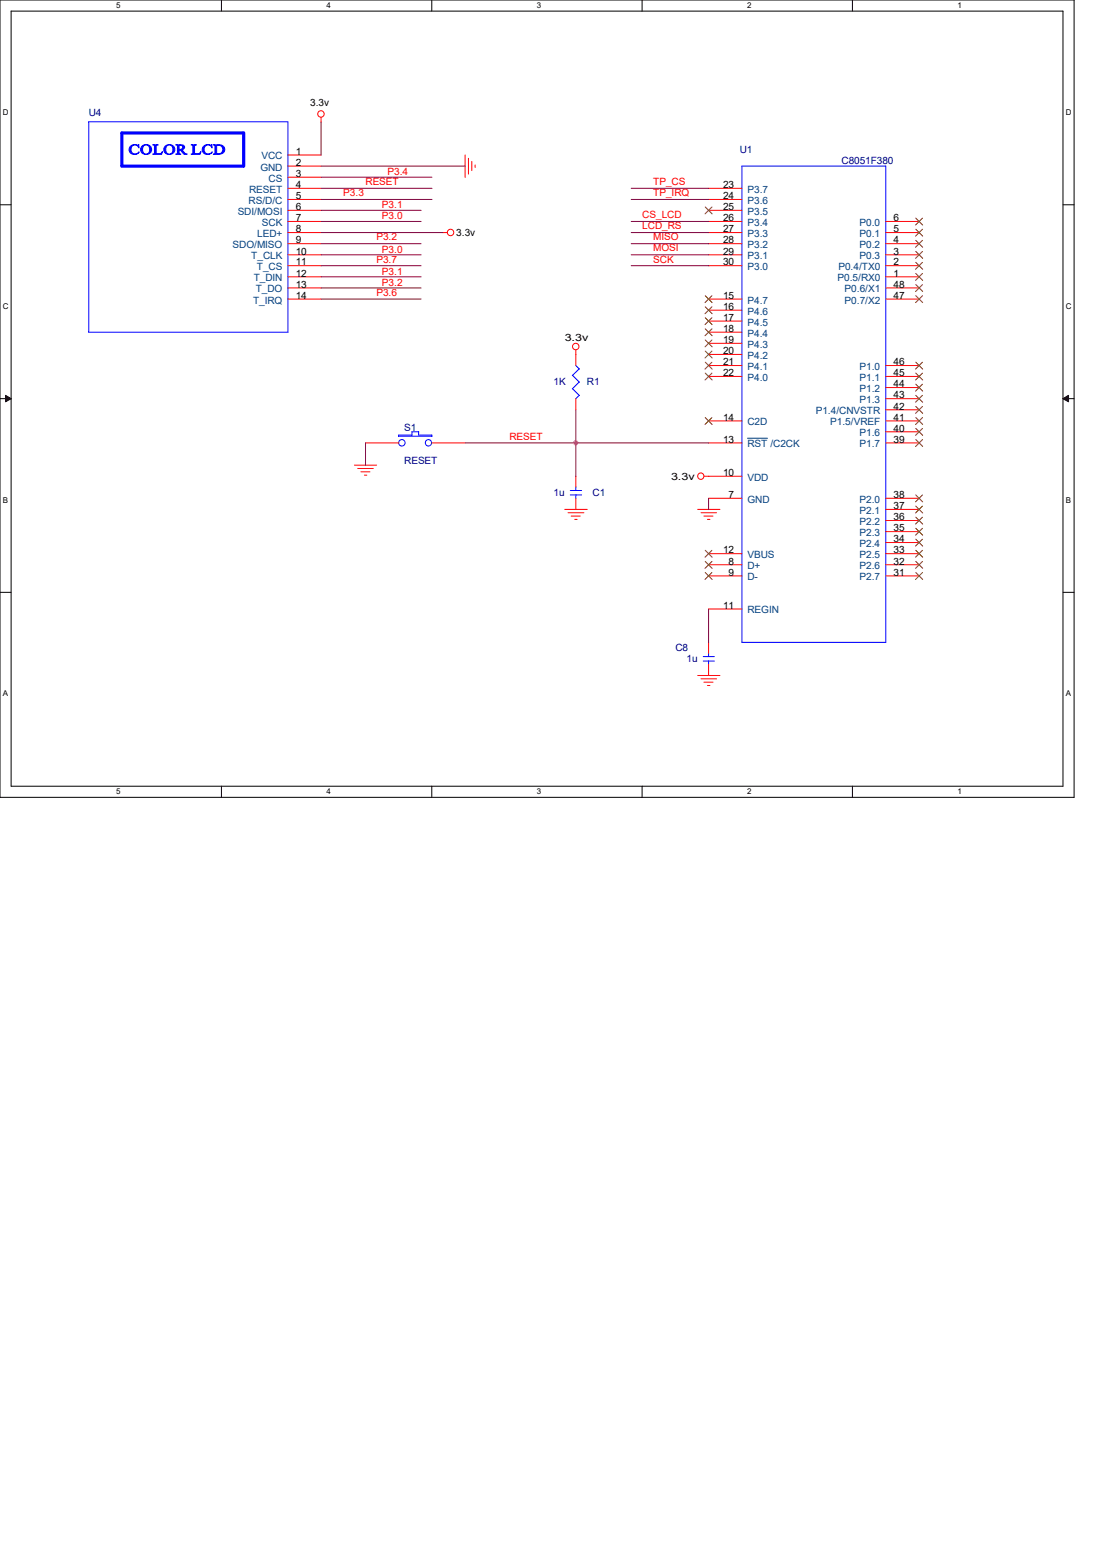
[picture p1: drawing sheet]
<svg xmlns="http://www.w3.org/2000/svg" width="210mm" height="297mm" viewBox="0 0 210 297" stroke-linecap="round" stroke-linejoin="round" font-family="sans-serif">
<path d="M0 0h204.5v151.8h-204.5zM2.1 2.1h200.3v147.6h-200.3z" fill="none" stroke="#000" stroke-width=".19"/>
<g fill="#fff">
<path d="M22.1 .2h.8v1.7h-.8z"/>
<path d="M22.1 149.9h.8v1.7h-.8z"/>
</g>
<path d="M42.2 0v2.1M42.2 149.7v2.1" fill="none" stroke="#000" stroke-width=".19"/>
<g fill="#fff">
<path d="M62.2 .2h.8v1.7h-.8z"/>
<path d="M62.2 149.9h.8v1.7h-.8z"/>
</g>
<path d="M82.2 0v2.1M82.2 149.7v2.1" fill="none" stroke="#000" stroke-width=".19"/>
<g fill="#fff">
<path d="M102.2 .2h.8v1.7h-.8z"/>
<path d="M102.2 149.9h.8v1.7h-.8z"/>
</g>
<path d="M122.3 0v2.1M122.3 149.7v2.1" fill="none" stroke="#000" stroke-width=".19"/>
<g fill="#fff">
<path d="M142.3 .2h.8v1.7h-.8z"/>
<path d="M142.3 149.9h.8v1.7h-.8z"/>
</g>
<path d="M162.3 0v2.1M162.3 149.7v2.1" fill="none" stroke="#000" stroke-width=".19"/>
<g fill="#fff">
<path d="M182.3 .2h.8v1.7h-.8z"/>
<path d="M182.3 149.9h.8v1.7h-.8z"/>
<path d="M.6 20.5h1v1.7h-1z"/>
<path d="M202.9 20.5h1.1v1.7h-1.1z"/>
<path d="M.6 57.4h1v1.7h-1z"/>
<path d="M202.9 57.4h1.1v1.7h-1.1z"/>
</g>
<path d="M0 39h2.1M202.4 39h2.1" fill="none" stroke="#000" stroke-width=".19"/>
<g fill="#fff">
<path d="M.6 94.3h.9v1.7h-.9z"/>
<path d="M202.9 94.3h1v1.7h-1z"/>
</g>
<path d="M0 75.9h2.1M202.4 75.9h2.1" fill="none" stroke="#000" stroke-width=".19"/>
<path d="M1.1 75.3l1 .6-1 .6zM202.4 75.9l1.1-.6v1.2z" fill="#000" stroke="#000" stroke-width=".19"/>
<g fill="#fff">
<path d="M.6 131.2h.9v1.7h-.9z"/>
<path d="M202.9 131.2h1v1.7h-1z"/>
</g>
<path d="M0 112.8h2.1M202.4 112.8h2.1" fill="none" stroke="#000" stroke-width=".19"/>
<g fill="none" stroke="#f00" stroke-width=".19">
<path d="M54.8 35.9h6.3M54.8 38h6.3M54.8 33.7h6.3M54.8 31.6h6.3M54.8 29.5h6.3M61.1 22.4v.8M88.6 29.5v4.3M89.2 30.1v3M89.8 30.7v1.8M90.5 31.4v.5M134.9 35.9h6.4M134.9 38h6.4"/>
<path d="M54.8 44.3h6.3M54.8 42.2h6.3M54.8 40h6.3M54.8 46.4h6.3M54.8 48.5h6.3M54.8 50.6h6.3M54.8 52.7h6.3M54.8 54.8h6.3M54.8 56.9h6.3M84.3 44.3h.9M134.9 44.3h6.4M134.9 42.2h6.4"/>
<path d="M134.9 40h6.4M134.9 46.4h6.4M134.9 48.5h6.4M134.9 50.6h6.4M134.9 56.9h6.4M134.9 59.1h6.4M168.7 44.3h6.3M168.7 42.2h6.3M168.7 46.4h6.3M168.7 48.5h6.3M168.7 50.6h6.3M168.7 52.7h6.3"/>
<path d="M168.7 54.8h6.3M168.7 56.9h6.3M109.6 66.6v3M109.6 75.9v2.1M134.9 69.6h6.4M134.9 71.7h6.4M134.9 67.5h6.4M134.9 65.4h6.4M134.9 63.2h6.4M134.9 61.1h6.4M168.7 69.6h6.3M168.7 71.7h6.3"/>
<path d="M168.7 73.8h6.3M168.7 75.9h6.3M168.7 78h6.3M67.5 88.6h4.2M68.1 89.2h3M68.7 89.8h1.7M69.4 90.5h.4M69.6 84.3h6.3M82.2 84.3h6.4M107.5 97h4.3M108.2 97.6h3M108.8 98.3h1.7"/>
<path d="M109.4 98.9h.5M109.6 90.7v2.1M109.6 94.9v2.1M132.8 97h4.3M133.5 97.6h2.9M134 98.3h1.8M134.1 90.7h7.2M134.7 98.9h.5M134.9 84.3h6.4M134.9 94.9h6.4M134.9 80.1h6.4M168.7 97h6.3"/>
<path d="M168.7 84.3h6.3M168.7 94.9h6.3M168.7 80.1h6.3M168.7 82.2h6.3M168.7 99.1h6.3M134.9 105.4h6.4M134.9 107.5h6.4M134.9 109.6h6.4M134.9 116h6.4M168.7 101.2h6.3M168.7 103.3h6.3M168.7 105.4h6.3"/>
<path d="M168.7 107.5h6.3M168.7 109.6h6.3M132.8 128.6h4.3M133.5 129.2h2.9M134 129.9h1.8M134.7 130.5h.5M134.9 122.3v2.1M134.9 126.5v2.1"/>
<circle cx="61.1" cy="21.7" r=".61"/>
<circle cx="85.8" cy="44.3" r=".61"/>
<circle cx="109.6" cy="66" r=".61"/>
<circle cx="133.4" cy="90.7" r=".6"/>
</g>
<g fill="none" stroke="#00f" stroke-width=".19">
<path d="M16.9 23.2h37.9v40h-37.9zM141.3 31.6h27.4v90.7h-27.4zM109 71.5l1.3 1.3M109 74l1.3 1.3M109.6 69.6l.7 .7M110.3 70.2l-1.3 1.3M110.3 72.7l-1.3 1.3M110.3 75.3l-.7 .6M75.9 82.8h2.5M75.9 83.1h6.4M75.9 82.8v.3M78.4 82.2h1.3"/>
<path d="M78.4 82.2v.7M79.7 82.8h2.5v.3M79.7 82.2v.6M108.6 94.2h2.1M108.6 93.4h2.1M109.6 92.7v.7M109.6 94.2v.7M133.9 125.9h2.1M133.9 125h2.1M134.9 124.3v.7M134.9 125.8v.7"/>
<circle cx="76.5" cy="84.3" r=".61"/>
<circle cx="81.6" cy="84.3" r=".6"/>
</g>
<path d="M23.2 25.3h23.2v6.3h-23.2z" fill="none" stroke="#00f" stroke-width=".59"/>
<path d="M142.3 83.4h3.8" fill="none" stroke="#004080" stroke-width=".19"/>
<g fill="none" stroke="#804000" stroke-width=".19">
<path d="M134.3 39.4l1.3 1.3M135.6 39.4l-1.4 1.3M134.3 58.4l1.3 1.3M134.3 56.3l1.3 1.3M135.6 58.4l-1.4 1.3M135.6 56.3l-1.4 1.3M174.4 41.5l1.3 1.3M174.4 43.6l1.3 1.4M174.4 45.8l1.3 1.3M174.4 47.9l1.3 1.3M174.4 50l1.3 1.3M174.4 52.1l1.3 1.3"/>
<path d="M174.4 54.2l1.3 1.3M174.4 56.3l1.3 1.3M175.6 41.5l-1.3 1.3M175.6 43.6l-1.3 1.4M175.6 45.8l-1.3 1.3M175.6 47.9l-1.3 1.3M175.6 50l-1.3 1.3M175.6 52.1l-1.3 1.3M175.6 54.2l-1.3 1.3M175.6 56.3l-1.3 1.3M134.3 71l1.3 1.3M134.3 69l1.3 1.3"/>
<path d="M134.3 66.8l1.3 1.4M134.3 64.7l1.3 1.3M134.3 62.6l1.3 1.3M134.3 60.5l1.3 1.3M134.3 79.5l1.3 1.3M135.6 71l-1.4 1.3M135.6 69l-1.4 1.3M135.6 66.8l-1.4 1.4M135.6 64.7l-1.4 1.3M135.6 62.6l-1.4 1.3M135.6 60.5l-1.4 1.3M135.6 79.5l-1.4 1.3"/>
<path d="M174.4 69l1.3 1.3M174.4 71l1.3 1.3M174.4 73.2l1.3 1.3M174.4 75.3l1.3 1.3M174.4 77.4l1.3 1.3M174.4 79.5l1.3 1.3M175.6 69l-1.3 1.3M175.6 71l-1.3 1.3M175.6 73.2l-1.3 1.3M175.6 75.3l-1.3 1.3M175.6 77.4l-1.3 1.3M175.6 79.5l-1.3 1.3"/>
<path d="M174.4 81.6l1.3 1.3M174.4 83.7l1.3 1.3M174.4 94.2l1.3 1.3M174.4 96.4l1.3 1.3M174.4 98.5l1.3 1.3M175.6 81.6l-1.3 1.3M175.6 83.7l-1.3 1.3M175.6 94.2l-1.3 1.3M175.6 96.4l-1.3 1.3M175.6 98.5l-1.3 1.3M134.3 106.9l1.3 1.3M134.3 109l1.3 1.3"/>
<path d="M134.3 104.8l1.3 1.3M135.6 106.9l-1.4 1.3M135.6 109l-1.4 1.3M135.6 104.8l-1.4 1.3M174.4 100.6l1.3 1.3M174.4 102.7l1.3 1.3M174.4 104.8l1.3 1.3M174.4 106.9l1.3 1.3M174.4 109l1.3 1.3M175.6 100.6l-1.3 1.3M175.6 102.7l-1.3 1.3M175.6 104.8l-1.3 1.3"/>
<path d="M175.6 106.9l-1.3 1.3M175.6 109l-1.3 1.3"/>
</g>
<g fill="none" stroke="#800040" stroke-width=".19">
<path d="M61.1 35.9h21.2M61.1 38h21.2M61.1 31.6h27.5M61.1 33.7h21.2M61.1 23.2v6.3M120.2 35.9h14.8M120.2 38h14.8M61.1 42.2h19.1M61.1 44.3h23.3M61.1 40h19.1M61.1 48.5h19.1M61.1 54.8h19.1"/>
<path d="M61.1 50.6h19.1M61.1 52.7h19.1M61.1 46.4h19.1M61.1 56.9h19.1M120.2 42.2h14.8M120.2 44.3h14.8M120.2 48.5h14.8M120.2 50.6h14.8M120.2 46.4h14.8M109.6 78v12.7M69.6 84.3v4.3M88.6 84.3h46.4"/>
<path d="M134.9 94.9v2.1M134.9 116v6.3"/>
</g>
<circle cx="109.6" cy="84.3" r=".4" fill="#f0f" stroke="#f0f" stroke-width=".19"/>
<text font-size="2.8" fill="#00f" x="24.5" y="29.4">COLOR LCD</text>
<g font-size="1.9" fill="#000080">
<text x="16.9" y="22.1">U4</text>
<text x="140.8" y="29.1">U1</text>
<text x="160.2" y="31.2">C8051F380</text>
<text x="105.4" y="73.4">1K</text>
<text x="111.8" y="73.4">R1</text>
<text x="77" y="82">S1</text>
<text x="77" y="88.4">RESET</text>
<text x="105.4" y="94.4">1u</text>
<text x="112.8" y="94.4">C1</text>
<text x="128.6" y="124">C8</text>
<text x="130.7" y="126.1">1u</text>
</g>
<g font-size="1.9">
<text x="59.1" y="20.2">3.3v</text>
<text x="56.3" y="29.5">1</text>
<text x="56.3" y="35.8">4</text>
<text x="56.3" y="33.7">3</text>
<text x="56.3" y="31.6">2</text>
<text x="137.7" y="35.8">23</text>
<text x="56.3" y="40">6</text>
<text x="56.3" y="37.9">5</text>
<text x="137.7" y="37.9">24</text>
<text x="137.7" y="40">25</text>
<text x="56.3" y="42.1">7</text>
<text x="56.3" y="44.2">8</text>
<text x="56.3" y="46.4">9</text>
<text x="86.9" y="44.9">3.3v</text>
<text x="137.7" y="46.4">28</text>
<text x="137.7" y="44.2">27</text>
<text x="137.7" y="42.1">26</text>
<text x="170.1" y="42.1">6</text>
<text x="170.1" y="44.2">5</text>
<text x="170.1" y="46.4">4</text>
<text x="56.3" y="48.5">10</text>
<text x="56.3" y="50.5">11</text>
<text x="56.3" y="52.7">12</text>
<text x="137.7" y="50.5">30</text>
<text x="137.7" y="48.5">29</text>
<text x="170.1" y="48.5">3</text>
<text x="170.1" y="50.5">2</text>
<text x="170.1" y="52.7">1</text>
<text x="56.3" y="54.8">13</text>
<text x="56.3" y="56.9">14</text>
<text x="137.7" y="59">16</text>
<text x="137.7" y="56.9">15</text>
<text x="170.1" y="54.8">48</text>
<text x="170.1" y="56.9">47</text>
<text x="107.5" y="64.9">3.3v</text>
<text x="137.7" y="65.3">19</text>
<text x="137.7" y="63.2">18</text>
<text x="137.7" y="61.1">17</text>
<text x="137.7" y="71.6">22</text>
<text x="137.7" y="69.6">21</text>
<text x="137.7" y="67.4">20</text>
<text x="170.1" y="69.6">46</text>
<text x="170.1" y="71.6">45</text>
<text x="170.1" y="73.7">44</text>
<text x="170.1" y="75.9">43</text>
<text x="170.1" y="78">42</text>
<text x="137.7" y="80.1">14</text>
<text x="170.1" y="80.1">41</text>
<text x="170.1" y="82.2">40</text>
<text x="137.7" y="84.3">13</text>
<text x="170.1" y="84.3">39</text>
<text x="127.8" y="91.3">3.3v</text>
<text x="137.7" y="90.6">10</text>
<text x="138.7" y="94.8">7</text>
<text x="170.1" y="94.8">38</text>
<text x="170.1" y="96.9">37</text>
<text x="170.1" y="99.1">36</text>
<text x="170.1" y="101.2">35</text>
<text x="137.7" y="105.4">12</text>
<text x="138.7" y="107.5">8</text>
<text x="170.1" y="103.3">34</text>
<text x="170.1" y="105.4">33</text>
<text x="170.1" y="107.5">32</text>
<text x="138.7" y="109.6">9</text>
<text x="170.1" y="109.6">31</text>
<text x="137.7" y="115.9">11</text>
</g>
<g font-size="1.9" fill="#004080">
<text x="49.6" y="32.5">GND</text>
<text x="49.8" y="30.4">VCC</text>
<text x="51.1" y="34.6">CS</text>
<text x="45.3" y="40.9">SDI/MOSI</text>
<text x="47.3" y="38.8">RS/D/C</text>
<text x="47.4" y="36.7">RESET</text>
<text x="142.3" y="36.7">P3.7</text>
<text x="142.3" y="38.8">P3.6</text>
<text x="142.3" y="40.9">P3.5</text>
<text x="44.3" y="47.2">SDO/MISO</text>
<text x="49" y="45.1">LED+</text>
<text x="49.9" y="43">SCK</text>
<text x="142.3" y="47.2">P3.2</text>
<text x="142.3" y="45.1">P3.3</text>
<text x="142.3" y="43">P3.4</text>
<text x="163.7" y="43">P0.0</text>
<text x="163.7" y="45.1">P0.1</text>
<text x="163.7" y="47.2">P0.2</text>
<text x="47.8" y="49.4">T_CLK</text>
<text x="48.3" y="53.6">T_DIN</text>
<text x="48.9" y="51.4">T_CS</text>
<text x="142.3" y="51.4">P3.0</text>
<text x="142.3" y="49.4">P3.1</text>
<text x="159.5" y="53.6">P0.5/RX0</text>
<text x="159.6" y="51.4">P0.4/TX0</text>
<text x="163.7" y="49.4">P0.3</text>
<text x="48.2" y="57.8">T_IRQ</text>
<text x="48.7" y="55.7">T_DO</text>
<text x="142.3" y="59.9">P4.6</text>
<text x="142.3" y="57.8">P4.7</text>
<text x="160.8" y="55.7">P0.6/X1</text>
<text x="160.8" y="57.8">P0.7/X2</text>
<text x="142.3" y="64.1">P4.4</text>
<text x="142.3" y="62">P4.5</text>
<text x="142.3" y="70.4">P4.1</text>
<text x="142.3" y="68.3">P4.2</text>
<text x="142.3" y="66.2">P4.3</text>
<text x="163.7" y="70.4">P1.0</text>
<text x="142.3" y="72.5">P4.0</text>
<text x="163.7" y="72.5">P1.1</text>
<text x="163.7" y="74.6">P1.2</text>
<text x="163.7" y="76.8">P1.3</text>
<text x="142.3" y="81">C2D</text>
<text x="155.3" y="78.9">P1.4/CNVSTR</text>
<text x="158.1" y="81">P1.5/VREF</text>
<text x="163.7" y="83.1">P1.6</text>
<text x="142.3" y="85.2">RST /C2CK</text>
<text x="163.7" y="85.2">P1.7</text>
<text x="142.3" y="95.7">GND</text>
<text x="142.3" y="91.5">VDD</text>
<text x="163.7" y="95.7">P2.0</text>
<text x="163.7" y="97.8">P2.1</text>
<text x="163.7" y="100">P2.2</text>
<text x="142.3" y="106.3">VBUS</text>
<text x="163.7" y="102.1">P2.3</text>
<text x="163.7" y="104.1">P2.4</text>
<text x="163.7" y="106.3">P2.5</text>
<text x="142.3" y="108.4">D+</text>
<text x="142.3" y="110.5">D-</text>
<text x="163.7" y="108.4">P2.6</text>
<text x="163.7" y="110.5">P2.7</text>
<text x="142.3" y="116.8">REGIN</text>
</g>
<g font-size="1.9" fill="#f00">
<text x="69.6" y="35.2">RESET</text>
<text x="73.8" y="33.3">P3.4</text>
<text x="124.4" y="35.2">TP_CS</text>
<text x="65.4" y="37.3">P3.3</text>
<text x="72.7" y="39.7">P3.1</text>
<text x="72.7" y="41.7">P3.0</text>
<text x="122.3" y="41.5">CS_LCD</text>
<text x="124.4" y="37.3">TP_IRQ</text>
<text x="71.7" y="45.8">P3.2</text>
<text x="122.3" y="43.6">LCD_RS</text>
<text x="124.4" y="45.8">MISO</text>
<text x="124.4" y="47.9">MOSI</text>
<text x="71.7" y="50">P3.7</text>
<text x="72.7" y="48.1">P3.0</text>
<text x="72.7" y="52.3">P3.1</text>
<text x="124.4" y="50">SCK</text>
<text x="71.7" y="56.3">P3.6</text>
<text x="72.7" y="54.4">P3.2</text>
<text x="97" y="83.7">RESET</text>
</g>
<g font-size="1.5">
<text x="22.1" y="1.6">5</text>
<text x="62.2" y="1.6">4</text>
<text x="102.2" y="1.6">3</text>
<text x="142.3" y="1.6">2</text>
<text x="182.3" y="1.6">1</text>
<text x=".6" y="21.9">D</text>
<text x="202.9" y="21.9">D</text>
<text x=".6" y="58.8">C</text>
<text x="202.9" y="58.8">C</text>
<text x=".6" y="95.7">B</text>
<text x="202.9" y="95.7">B</text>
<text x=".6" y="132.5">A</text>
<text x="202.9" y="132.5">A</text>
<text x="22.1" y="151.3">5</text>
<text x="62.2" y="151.3">4</text>
<text x="102.2" y="151.3">3</text>
<text x="142.3" y="151.3">2</text>
<text x="182.3" y="151.3">1</text>
</g>
</svg>
